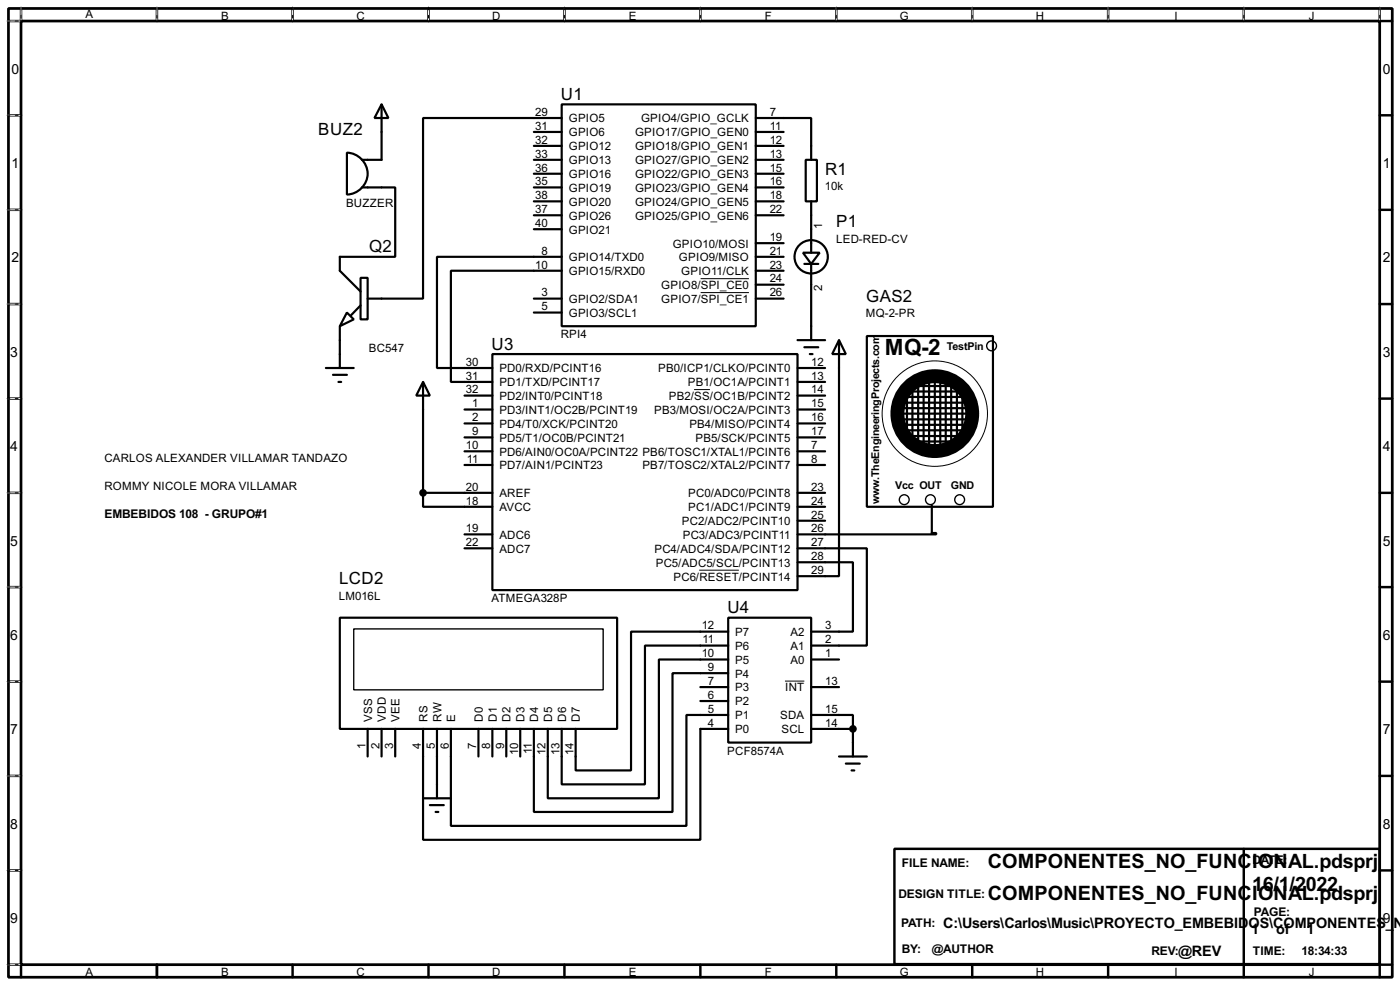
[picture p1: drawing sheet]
<svg xmlns="http://www.w3.org/2000/svg" width="256mm" height="180mm" viewBox="0 0 256 180" stroke-linecap="round" stroke-linejoin="round" font-family="sans-serif">
<path d="M1.6 1.6h253.5v177.3h-253.5zM3.9 3.9h248.9v172.7h-248.9z" fill="none" stroke="#000" stroke-width=".5"/>
<g fill="none" stroke="#000" stroke-width=".45">
<path d="M3.9 1.6v2.3h-2.3M28.8 1.6v2.3M53.6 1.6v2.3M78.5 1.6v2.3M103.4 1.6v2.3M128.3 1.6v2.3M153.2 1.6v2.3M178.1 1.6v2.3M203 1.6v2.3M227.9 1.6v2.3M252.8 1.6v2.3h2.3M1.6 21.1h2.3"/>
<path d="M1.6 38.4h2.3M252.8 21.1h2.3M252.8 38.4h2.3M1.6 55.7h2.3M252.8 55.7h2.3M1.6 73h2.3M252.8 73h2.3M1.6 90.2h2.3M252.8 90.2h2.3M1.6 107.5h2.3M252.8 107.5h2.3M1.6 124.8h2.3"/>
<path d="M252.8 124.8h2.3M1.6 142h2.3M1.6 159.3h2.3M163.9 155.4h88.9v21.1h-88.9zM227.9 155.4v21.1M252.8 142h2.3M252.8 159.3h2.3M1.6 176.6h2.3v2.3M28.8 176.6v2.3M53.6 176.6v2.3M78.5 176.6v2.3M103.4 176.6v2.3"/>
<path d="M128.3 176.6v2.3M153.2 176.6v2.3M178.1 176.6v2.3M203 176.6v2.3M227.9 176.6v2.3M255.1 176.6h-2.3v2.3"/>
</g>
<g fill="none" stroke="#fff" stroke-width=".18">
<path d="M1.3 3.9h2.3M3.9 1.3v2.3M28.8 1.3v2.3M53.6 1.3v2.3M78.5 1.3v2.3M103.4 1.3v2.3M128.3 1.3v2.3M153.2 1.3v2.3M178.1 1.3v2.3M203 1.3v2.3M227.9 1.3v2.3M252.8 1.3v2.3"/>
<path d="M1.3 21.1h2.3M1.3 38.4h2.3M1.3 55.7h2.3M1.3 73h2.3M1.3 90.2h2.3M1.3 107.5h2.3M1.3 124.8h2.3M1.3 142h2.3M1.3 159.3h2.3M1.3 176.6h2.3"/>
</g>
<g fill="none" stroke="#000" stroke-width=".18" stroke-dasharray=".5 1">
<path d="M1.3 3.9h2.3M3.9 1.3v2.3M28.8 1.3v2.3M53.6 1.3v2.3M78.5 1.3v2.3M103.4 1.3v2.3M128.3 1.3v2.3M153.2 1.3v2.3M178.1 1.3v2.3M203 1.3v2.3M227.9 1.3v2.3M252.8 1.3v2.3"/>
<path d="M1.3 21.1h2.3M1.3 38.4h2.3M1.3 55.7h2.3M1.3 73h2.3M1.3 90.2h2.3M1.3 107.5h2.3M1.3 124.8h2.3M1.3 142h2.3M1.3 159.3h2.3M1.3 176.6h2.3"/>
</g>
<g fill="none" stroke="#000" stroke-width=".4">
<path d="M69.9 19.1l1.3 2.5h-2.6zM69.9 19.1v10.2h-3.6M102.9 19.1h35.6v40.6h-35.6zM63.6 28a3.8 3.8 0 0 1 3.8 3.8 3.8 3.8 0 0 1-3.8 3.8zM66.3 34.3h6.1v12.7h-10.1v2.6l3.8 3.8M97.8 24.2h5.1M97.8 29.3h5.1M97.8 31.8h5.1M97.8 34.3h5.1M97.8 39.4h5.1M97.8 26.7h5.1M97.8 36.9h5.1"/>
<path d="M102.9 21.6h-25.4v33.1h-10.1M138.5 21.6h10.1v7.7M138.5 24.2h5.1M138.5 29.3h5.1M138.5 31.8h5.1M138.5 34.3h5.1M138.5 39.4h5.1M138.5 26.7h5.1M138.5 36.9h5.1M147.6 29.3h2.1v7.6h-2.1zM148.6 36.9v9.4M62.3 59.7v7.7"/>
<path d="M63.6 57.2l1.2 1.3-2.5 1.2zM66.1 50.9h1.3v7.6h-1.3zM66.1 55.9l-1.8 1.8M97.8 54.7h5.1M97.8 57.2h5.1M97.8 42h5.1M102.9 49.6h-20.3v20.3h7.6M102.9 47h-22.8v20.4h10.1M138.5 54.7h5.1M138.5 44.5h5.1M138.5 47h5.1M138.5 49.6h5.1"/>
<path d="M138.5 52.1h5.1M147.1 46.3h3.1l-1.6 2zM147.4 48.3h2.5M148.6 48.3v14M59.7 67.4h5.1M61 68.6h2.6M62 69.9h.5M77.5 69.9l1.3 2.5h-2.5zM77.5 69.9v20.3M85.1 75h5.1M85.1 72.4h5.1M85.1 77.5h5.1"/>
<path d="M90.2 64.8h55.9v43.2h-55.9zM146.1 67.4h5.1M146.1 69.9h5.1M146.1 75h5.1M146.1 72.4h5.1M146.1 77.5h5.1M146.1 62.3h5.1M147.4 63.6h2.5M148.4 64.8h.5M153.7 62.3l1.3 2.5h-2.5zM153.7 62.3v43.2h-7.6M158.8 61.5h23.1v31.3h-23.1z"/>
<path d="M164.6 73.7h12.2M165.2 75.7h12.7M165.2 74.7h12.4M165.2 76.8h12.4M165.4 72.7h11.4M165.4 71.7h10.4M165.4 77.8h11.7M165.9 78.8h11.4M166.2 72.4v5.9M166.4 79.8h9.7M166.9 70.7h8.2M167.2 70.9v9.4"/>
<path d="M168.2 70.4v10.7M169.2 69.7v11.9M170.2 69.7v12.1M171.3 69.7v12.1M172.3 69.7v12.1M173.3 69.9v11.7M174.3 70.4v10.7M175.3 71.7v8.6M176.3 72.2v7.1M77.5 90.2v2.6h12.7M77.5 90.2h12.7M85.1 82.6h5.1"/>
<path d="M85.1 80.1h5.1M85.1 85.1h5.1M85.1 97.8h5.1M146.1 90.2h5.1M146.1 82.6h5.1M146.1 80.1h5.1M146.1 85.1h5.1M146.1 95.3h5.1M146.1 92.8h5.1M167.2 80.8h7.6M170.7 92.5v5.1h.8v.2h-25.4M62.3 113.1h50.8v20.3h-50.8z"/>
<path d="M85.1 100.4h5.1M133.4 113.1h15.2v22.8h-15.2zM133.4 118.2h-15.2v25.4h-15.3v-10.2M133.4 115.6h-17.8v25.4h-10.1v-7.6M146.1 100.4h12.7v17.8h-10.2M146.1 102.9h10.2v12.7h-7.7M67.4 133.4v5.1M69.9 133.4v5.1M72.4 133.4v5.1M77.5 133.4v20.3h50.8v-20.3h5.1M80.1 133.4v12.7M87.7 133.4v5.1"/>
<path d="M90.2 133.4v5.1M92.8 133.4v5.1M95.3 133.4v5.1M128.3 125.8h5.1M128.3 128.3h5.1M133.4 130.9h-7.6v20.3h-43.2v-17.8M133.4 123.2h-10.2v25.4h-25.4v-15.2M133.4 120.7h-12.7v25.4h-20.3v-12.7M148.6 130.9h7.7v2.5M148.6 133.4h7.7M148.6 125.8h5.1M148.6 120.7h5.1"/>
<path d="M153.7 138.5h5.1M155 139.8h2.5M156.3 133.4v5.1M77.5 146.1h5.1M78.8 147.4h2.5M79.8 148.6h.5M156 141h.5"/>
<circle cx="148.6" cy="47" r="3.1"/>
</g>
<g fill="none" stroke="#000" stroke-width=".18">
<path d="M128.4 51h8.8M128.4 53.6h8.8M127.2 71.3h2.9M128.1 104.4h7.3M143.8 124.7h3.6"/>
<circle cx="171.2" cy="75.7" r="9.7"/>
</g>
<g fill="none" stroke="#000" stroke-width=".25">
<path d="M64.8 115.1h45.7v11.2h-45.7z"/>
<circle cx="181.6" cy="63.3" r=".9"/>
<circle cx="165.6" cy="91.5" r=".9"/>
<circle cx="170.4" cy="91.5" r=".9"/>
<circle cx="175.8" cy="91.5" r=".9"/>
</g>
<g fill="#000" stroke="#000" stroke-width=".4">
<circle cx="77.5" cy="90.2" r=".5"/>
<circle cx="156.2" cy="133.4" r=".5"/>
</g>
<circle cx="171.2" cy="75.7" r="6.9" fill="none" stroke="#000" stroke-width="2.6"/>
<text font-size="4.6" x="162.1" y="65.1">MQ-2</text>
<g font-size="4.1">
<text x="181" y="158.9">COMPONENTES_NO_FUNCIONAL.pdsprj</text>
<text x="181" y="164.8">COMPONENTES_NO_FUNCIONAL.pdsprj</text>
<text x="229.4" y="163">16/1/2022</text>
</g>
<g font-size="3.5">
<text x="102.8" y="18.3">U1</text>
<text x="58.3" y="24.7">BUZ2</text>
<text x="151.2" y="31.9">R1</text>
<text x="153.2" y="41.6">P1</text>
<text x="67.6" y="46.2">Q2</text>
<text x="158.7" y="55.2">GAS2</text>
<text x="90.1" y="64">U3</text>
<text x="62.1" y="106.9">LCD2</text>
<text x="133.3" y="112.3">U4</text>
</g>
<g font-size="3">
<text x="172.8" y="169.8">C:\Users\Carlos\Music\PROYECTO_EMBEBID</text>
<text x="228.7" y="169.8">OS\COMPONENTES_</text>
<text x="229.2" y="170.9">1</text>
<text x="233.8" y="170.9">of</text>
<text x="239.4" y="170.9">1</text>
<text x="255.3" y="169.8">N</text>
<text x="215.9" y="174.9">@REV</text>
</g>
<g font-size="2.9">
<text x="2.1" y="13.5">0</text>
<text x="253.4" y="13.5">0</text>
<text x="2.1" y="30.7">1</text>
<text x="253.4" y="30.7">1</text>
<text x="2.1" y="48">2</text>
<text x="253.4" y="48">2</text>
<text x="1.9" y="65.3">3</text>
<text x="253.4" y="65.3">3</text>
<text x="1.9" y="82.5">4</text>
<text x="253.4" y="82.5">4</text>
<text x="1.9" y="99.9">5</text>
<text x="253.4" y="99.9">5</text>
<text x="1.9" y="117.1">6</text>
<text x="253.4" y="117.1">6</text>
<text x="1.9" y="134.4">7</text>
<text x="253.4" y="134.4">7</text>
<text x="1.9" y="151.7">8</text>
<text x="253.4" y="151.7">8</text>
<text x="1.9" y="168.9">9</text>
<text x="253.4" y="168.9">9</text>
</g>
<g font-size="2.5">
<text x="19.1" y="94.8">EMBEBIDOS 108 - GRUPO#1</text>
<text x="165.2" y="158.7">FILE NAME:</text>
<text x="229.4" y="158.2">DATE:</text>
<text x="164.6" y="164.3">DESIGN TITLE:</text>
<text x="229.7" y="167.6">PAGE:</text>
<text x="165.1" y="169.6">PATH:</text>
<text x="165.2" y="174.5">BY:</text>
<text x="170.7" y="174.5">@AUTHOR</text>
<text x="210.9" y="174.7">REV:</text>
<text x="229.5" y="174.7">TIME:</text>
<text x="238.5" y="174.7">18:34:33</text>
</g>
<g font-size="2.4">
<text x="15.6" y="3.4">A</text>
<text x="40.5" y="3.6">B</text>
<text x="65.3" y="3.6">C</text>
<text x="90.2" y="3.6">D</text>
<text x="115.2" y="3.6">E</text>
<text x="140.1" y="3.6">F</text>
<text x="164.8" y="3.6">G</text>
<text x="189.8" y="3.6">H</text>
<text x="215.1" y="3.6">I</text>
<text x="239.8" y="3.6">J</text>
<text x="98.1" y="21.2">29</text>
<text x="98.1" y="23.8">31</text>
<text x="104.2" y="22.4">GPIO5</text>
<text x="117.4" y="22.4">GPIO4/GPIO_GCLK</text>
<text x="141" y="21.2">7</text>
<text x="141" y="23.8">11</text>
<text x="98.1" y="28.9">33</text>
<text x="98.1" y="26.3">32</text>
<text x="104.2" y="25">GPIO6</text>
<text x="104.2" y="27.5">GPIO12</text>
<text x="116.3" y="25">GPIO17/GPIO_GEN0</text>
<text x="116.3" y="27.5">GPIO18/GPIO_GEN1</text>
<text x="141" y="28.9">13</text>
<text x="141" y="26.3">12</text>
<text x="98.1" y="33.9">35</text>
<text x="98.1" y="31.4">36</text>
<text x="104.2" y="30">GPIO13</text>
<text x="104.2" y="35.1">GPIO19</text>
<text x="104.2" y="32.6">GPIO16</text>
<text x="116.3" y="30">GPIO27/GPIO_GEN2</text>
<text x="116.3" y="32.6">GPIO22/GPIO_GEN3</text>
<text x="116.3" y="35.1">GPIO23/GPIO_GEN4</text>
<text x="141" y="31.4">15</text>
<text x="141" y="33.9">16</text>
<text x="151.1" y="34.9">10k</text>
<text x="63.4" y="37.8">BUZZER</text>
<text x="98.1" y="39">37</text>
<text x="98.1" y="36.5">38</text>
<text x="98.1" y="41.6">40</text>
<text x="104.2" y="40.2">GPIO26</text>
<text x="104.2" y="37.7">GPIO20</text>
<text x="116.3" y="37.7">GPIO24/GPIO_GEN5</text>
<text x="116.3" y="40.2">GPIO25/GPIO_GEN6</text>
<text x="141" y="36.5">18</text>
<text x="141" y="39">22</text>
<text x="150.6" y="42" transform="rotate(-90 150.6 42)">1</text>
<text x="99.2" y="46.6">8</text>
<text x="104.2" y="42.7">GPIO21</text>
<text x="104.2" y="47.8">GPIO14/TXD0</text>
<text x="123.2" y="45.3">GPIO10/MOSI</text>
<text x="124.4" y="47.8">GPIO9/MISO</text>
<text x="141" y="44.1">19</text>
<text x="141" y="46.6">21</text>
<text x="153.2" y="44.5">LED-RED-CV</text>
<text x="98.1" y="49.2">10</text>
<text x="104.2" y="50.4">GPIO15/RXD0</text>
<text x="121.1" y="52.9">GPIO8/SPI_CE0</text>
<text x="124.8" y="50.4">GPIO11/CLK</text>
<text x="141" y="49.2">23</text>
<text x="141" y="51.7">24</text>
<text x="150.6" y="53.3" transform="rotate(-90 150.6 53.3)">2</text>
<text x="99.2" y="54.3">3</text>
<text x="99.2" y="56.8">5</text>
<text x="104.2" y="55.4">GPIO2/SDA1</text>
<text x="104.2" y="58">GPIO3/SCL1</text>
<text x="121.1" y="55.4">GPIO7/SPI_CE1</text>
<text x="141" y="54.3">26</text>
<text x="158.6" y="58.1">MQ-2-PR</text>
<text x="67.6" y="64.5">BC547</text>
<text x="102.7" y="61.9">RPI4</text>
<text x="85.4" y="72">32</text>
<text x="85.4" y="69.5">31</text>
<text x="85.4" y="67">30</text>
<text x="91.5" y="70.7">PD1/TXD/PCINT17</text>
<text x="91.5" y="68.1">PD0/RXD/PCINT16</text>
<text x="120.6" y="68.1">PB0/ICP1/CLKO/PCINT0</text>
<text x="126" y="70.7">PB1/OC1A/PCINT1</text>
<text x="148.6" y="67">12</text>
<text x="148.6" y="69.5">13</text>
<text x="148.6" y="72">14</text>
<text x="86.5" y="77.1">2</text>
<text x="86.5" y="74.6">1</text>
<text x="91.5" y="75.8">PD3/INT1/OC2B/PCINT19</text>
<text x="91.5" y="73.2">PD2/INT0/PCINT18</text>
<text x="119.8" y="75.8">PB3/MOSI/OC2A/PCINT3</text>
<text x="122.5" y="73.2">PB2/SS/OC1B/PCINT2</text>
<text x="148.6" y="74.6">15</text>
<text x="148.6" y="77.1">16</text>
<text x="85.4" y="82.2">10</text>
<text x="86.5" y="79.7">9</text>
<text x="91.5" y="83.4">PD6/AIN0/OC0A/PCINT22 PB6/TOSC1/XTAL1/PCINT6</text>
<text x="91.5" y="80.8">PD5/T1/OC0B/PCINT21</text>
<text x="91.5" y="78.3">PD4/T0/XCK/PCINT20</text>
<text x="126.3" y="78.3">PB4/MISO/PCINT4</text>
<text x="127.4" y="80.8">PB5/SCK/PCINT5</text>
<text x="148.6" y="79.7">17</text>
<text x="148.6" y="82.2">7</text>
<text x="19.1" y="84.6">CARLOS ALEXANDER VILLAMAR TANDAZO</text>
<text x="19.1" y="89.6">ROMMY NICOLE MORA VILLAMAR</text>
<text x="85.4" y="89.8">20</text>
<text x="85.5" y="84.7">11</text>
<text x="91.5" y="85.9">PD7/AIN1/PCINT23</text>
<text x="117.7" y="85.9">PB7/TOSC2/XTAL2/PCINT7</text>
<text x="148.6" y="84.7">8</text>
<text x="148.6" y="89.8">23</text>
<text x="85.4" y="92.4">18</text>
<text x="91.5" y="93.6">AVCC</text>
<text x="91.5" y="91">AREF</text>
<text x="126.1" y="93.6">PC1/ADC1/PCINT9</text>
<text x="126.1" y="91">PC0/ADC0/PCINT8</text>
<text x="148.6" y="94.9">25</text>
<text x="148.6" y="92.4">24</text>
<text x="85.4" y="97.4">19</text>
<text x="85.4" y="100">22</text>
<text x="91.5" y="98.6">ADC6</text>
<text x="91.5" y="101.2">ADC7</text>
<text x="119.9" y="101.2">PC4/ADC4/SDA/PCINT12</text>
<text x="124.9" y="96.1">PC2/ADC2/PCINT10</text>
<text x="125.1" y="98.6">PC3/ADC3/PCINT11</text>
<text x="148.6" y="100">27</text>
<text x="148.6" y="97.4">26</text>
<text x="120.1" y="103.7">PC5/ADC5/SCL/PCINT13</text>
<text x="123.4" y="106.3">PC6/RESET/PCINT14</text>
<text x="148.6" y="105.1">29</text>
<text x="148.6" y="102.5">28</text>
<text x="62.1" y="109.8">LM016L</text>
<text x="90" y="110.2">ATMEGA328P</text>
<text x="128.6" y="115.2">12</text>
<text x="128.7" y="117.8">11</text>
<text x="134.7" y="119">P6</text>
<text x="134.7" y="116.4">P7</text>
<text x="144.8" y="119">A1</text>
<text x="144.8" y="116.4">A2</text>
<text x="151.2" y="117.8">2</text>
<text x="151.2" y="115.2">3</text>
<text x="128.6" y="120.3">10</text>
<text x="129.7" y="125.4">7</text>
<text x="129.7" y="122.8">9</text>
<text x="134.7" y="124">P4</text>
<text x="134.7" y="121.5">P5</text>
<text x="144.8" y="121.5">A0</text>
<text x="151.2" y="125.4">13</text>
<text x="151.2" y="120.3">1</text>
<text x="129.7" y="130.5">5</text>
<text x="129.7" y="127.9">6</text>
<text x="134.7" y="131.7">P1</text>
<text x="134.7" y="129.1">P2</text>
<text x="134.7" y="126.6">P3</text>
<text x="142.9" y="131.7">SDA</text>
<text x="143.8" y="126.6">INT</text>
<text x="151.2" y="130.5">15</text>
<text x="67" y="137.1" transform="rotate(-90 67 137.1)">1</text>
<text x="68.2" y="132.1" transform="rotate(-90 68.2 132.1)">VSS</text>
<text x="69.5" y="137.1" transform="rotate(-90 69.5 137.1)">2</text>
<text x="70.7" y="132.1" transform="rotate(-90 70.7 132.1)">VDD</text>
<text x="72" y="137.1" transform="rotate(-90 72 137.1)">3</text>
<text x="73.2" y="132.1" transform="rotate(-90 73.2 132.1)">VEE</text>
<text x="77.1" y="137.1" transform="rotate(-90 77.1 137.1)">4</text>
<text x="78.3" y="132.1" transform="rotate(-90 78.3 132.1)">RS</text>
<text x="79.7" y="137.1" transform="rotate(-90 79.7 137.1)">5</text>
<text x="80.9" y="132.1" transform="rotate(-90 80.9 132.1)">RW</text>
<text x="82.2" y="137.1" transform="rotate(-90 82.2 137.1)">6</text>
<text x="83.4" y="132.1" transform="rotate(-90 83.4 132.1)">E</text>
<text x="87.3" y="137.1" transform="rotate(-90 87.3 137.1)">7</text>
<text x="88.5" y="132.1" transform="rotate(-90 88.5 132.1)">D0</text>
<text x="89.8" y="137.1" transform="rotate(-90 89.8 137.1)">8</text>
<text x="91" y="132.1" transform="rotate(-90 91 132.1)">D1</text>
<text x="92.4" y="137.1" transform="rotate(-90 92.4 137.1)">9</text>
<text x="93.6" y="132.1" transform="rotate(-90 93.6 132.1)">D2</text>
<text x="96.1" y="132.1" transform="rotate(-90 96.1 132.1)">D3</text>
<text x="98.6" y="132.1" transform="rotate(-90 98.6 132.1)">D4</text>
<text x="101.2" y="132.1" transform="rotate(-90 101.2 132.1)">D5</text>
<text x="103.7" y="132.1" transform="rotate(-90 103.7 132.1)">D6</text>
<text x="106.3" y="132.1" transform="rotate(-90 106.3 132.1)">D7</text>
<text x="129.7" y="133">4</text>
<text x="134.7" y="134.2">P0</text>
<text x="143.2" y="134.2">SCL</text>
<text x="151.2" y="133">14</text>
<text x="94.9" y="138.2" transform="rotate(-90 94.9 138.2)">10</text>
<text x="97.4" y="138.1" transform="rotate(-90 97.4 138.1)">11</text>
<text x="100" y="138.2" transform="rotate(-90 100 138.2)">12</text>
<text x="102.5" y="138.2" transform="rotate(-90 102.5 138.2)">13</text>
<text x="105.1" y="138.2" transform="rotate(-90 105.1 138.2)">14</text>
<text x="133.2" y="138.1">PCF8574A</text>
<text x="15.6" y="178.7">A</text>
<text x="40.5" y="178.7">B</text>
<text x="65.3" y="178.7">C</text>
<text x="90.2" y="178.7">D</text>
<text x="115.2" y="178.7">E</text>
<text x="140.1" y="178.7">F</text>
<text x="164.8" y="178.7">G</text>
<text x="189.8" y="178.7">H</text>
<text x="215.1" y="178.7">I</text>
<text x="239.8" y="178.7">J</text>
</g>
<g font-size="2.2">
<text x="173.4" y="64.1">TestPin</text>
<text x="161.1" y="87.8" transform="rotate(-90 161.1 87.8)">.TheEngineeringProjects.com</text>
<text x="164" y="89.5">Vcc OUT</text>
<text x="174.2" y="89.5">GND</text>
<text x="161.1" y="92.1" transform="rotate(-90 161.1 92.1)">w</text>
</g>
</svg>
